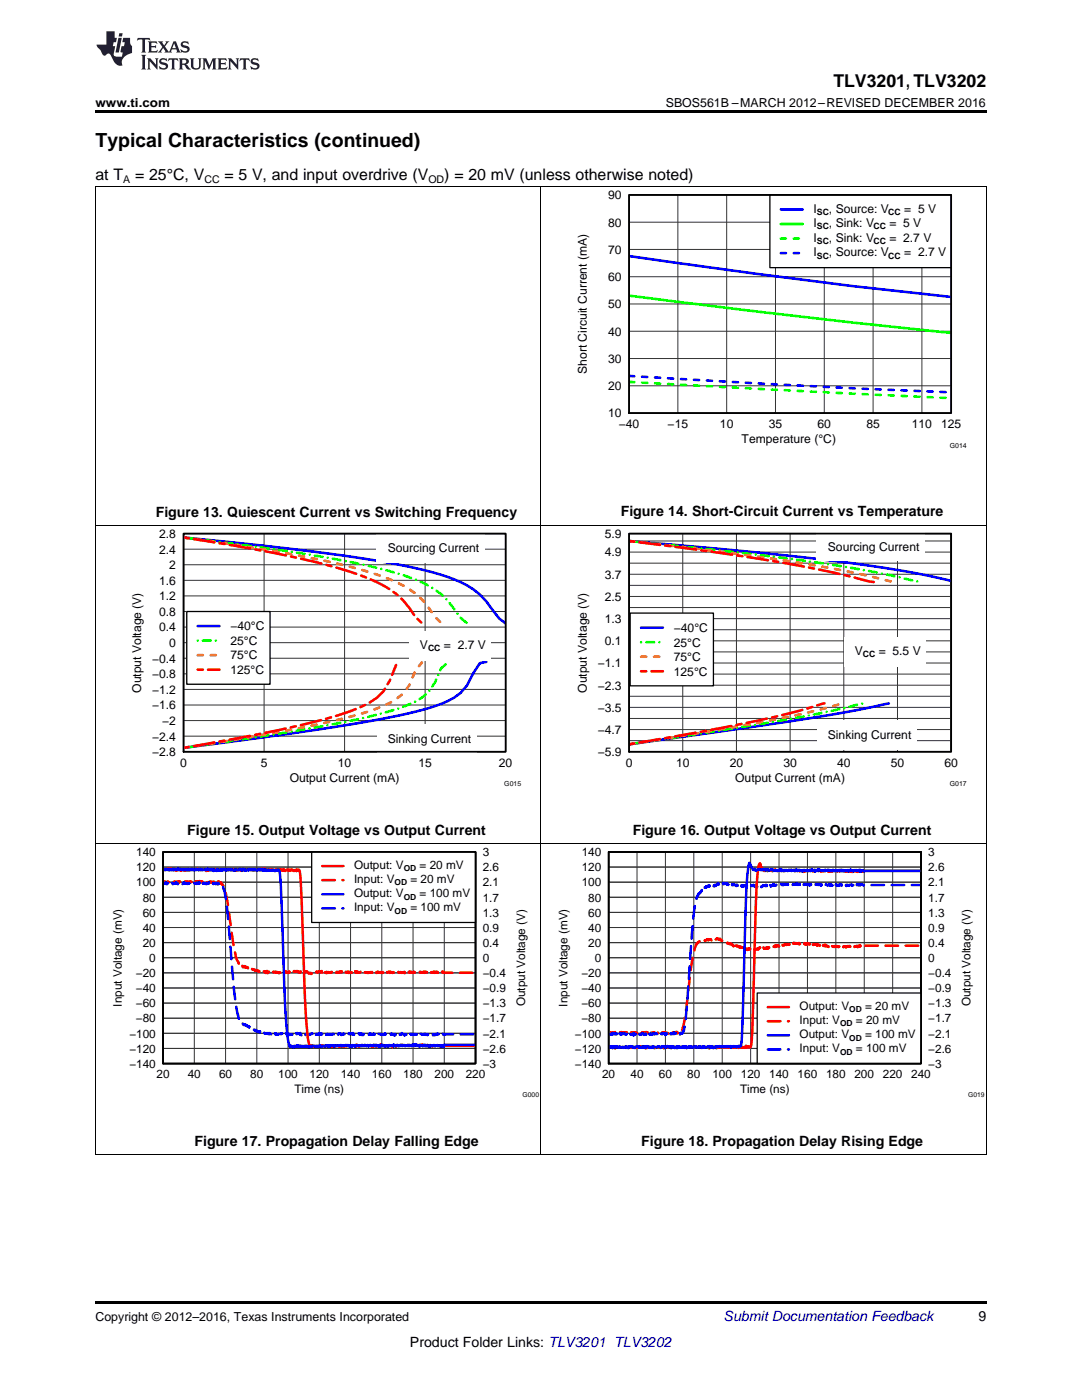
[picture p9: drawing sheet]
<svg xmlns="http://www.w3.org/2000/svg" width="216mm" height="279mm" viewBox="0 0 216 279" stroke-linecap="round" stroke-linejoin="round" font-family="sans-serif">
<path d="M19 259.7h177.8v.5h-177.8z" fill="#000"/>
<path d="M19.1 168.4v62M107.9 168.4v62M196.8 168.4v62M19 230.4h177.8" fill="none" stroke="#000" stroke-width=".2"/>
<path d="M32.5 170h62.4v42.3h-62.4z" fill="none" stroke="#000" stroke-width=".25"/>
<g fill="none" stroke="#333" stroke-width=".2">
<path d="M32.5 170h62.4v42.3h-62.4zM32.5 179.1h62.4M32.5 176.1h62.4M32.5 173h62.4M38.8 170v42.3M45 170v42.3M51.2 170v42.3M57.5 170v42.3M63.7 170v42.3M69.9 170v42.3M76.2 170v42.3M82.4 170v42.3"/>
<path d="M88.7 170v42.3M32.5 197.2h62.4M32.5 194.2h62.4M32.5 191.1h62.4M32.5 188.1h62.4M32.5 185.1h62.4M32.5 182.1h62.4M32.5 209.2h62.4M32.5 206.2h62.4M32.5 203.2h62.4M32.5 200.2h62.4"/>
</g>
<path d="M32.5 176l.2 .1 .2-.2v.3l.2-.2 .1 .2 .3-.2 .2 .1 .1-.1 .1 .1 .1-.2 .1 .2 .1-.2 .1 .2 .5-.1v.1l.2-.2 .3 .2 .3-.2 .1 .3 .1-.3 .2 .2 .1-.2 .2 .2 .1-.2 .1 .2 .3-.2 .1 .2 .1-.2h.3v.2l.2-.1v.1l.3-.1 .1 .1 .1-.2 .1 .2 .2-.2 .1 .2 .1-.2 .1 .2 .2-.2 .2 .1v-.1l.2 .1 .1-.1 .4 .1 .1-.2 .2 .3 .1-.1 .1 .1 .1-.2a.28 .28 0 0 0 .3 .1 .28 .28 0 0 0 .2-.1l.1 .1h.4l.1 .2 .1-.2 .1 .2 .1-.2 .2 .2 .1-.3 .1 .2 .2-.1v.1l.3-.2 .4 .3 .1-.3v.2l.2-.2 .1 .3 .1-.3 .1 .2 .1-.2 .1 .3 .1-.1 .1 .2 .1-.2 .2 .4 .3 .2a41.5 41.5 0 0 1 1.5 8.9l.4 2.5a11.4 11.4 0 0 0 1.1 4.2l.1-.1 .4 .6 .2-.2 .2 .5 .1-.2 .1-.1 .1 .2 .1-.2v.3l.2-.2 .4 .3 .1-.2v.3l.1-.2 .9 .5 .3-.1 .1 .3 .2-.2 .3 .3 .1-.2 .1 .2 .2-.2 .3 .2 .2-.1 .1 .1 .2-.1 .2 .2h.2v.2l.2-.4 .1 .4 .3-.3 .1 .2 .1-.1 .3 .1 .2-.2v.1h1l.2 .2 .1-.2v.2l.2-.1 .2 .2 .1-.3 .2 .1 .2-.2 .2 .2h.2v-.3l.1 .4 .2-.2 .1 .2 .1-.3 .1 .2 .1-.3 .1 .3 .2-.2 .2 .1 .3-.3 .1 .2 .1-.1 .4 .2 .2-.2 .1 .2 .1-.2 .1 .3 .1-.1 .1 .1 .2-.3 .1 .3 .1-.2 .3 .1 .2-.1 .1 .3 .1-.4 .1 .2 .3-.1 .3 .4 .1-.1h.3l.1 .2 .1-.3 .1 .2 .2-.2h.3l.2-.1 .2 .1v-.2l.2 .2 .3-.3 .1 .2 .2-.2v.2l.2-.2 .1 .3v-.2l.4 .2 .1-.3 .3 .4v-.2l.2 .2 .1-.2 .2 .2 .4-.1v-.1l.1 .1 .1-.2 .1 .2 .5-.1 .3 .2 .1-.2 .1 .2 .2-.2 .2 .1 .3-.3 .1 .2 .1-.1 .1 .2 .3-.3 .3 .3v-.2l.2 .3 .3-.3 .2 .3v-.3l.3 .3 .4-.2v.2l.2-.2 .1 .1 .1-.2 .1 .2 .1-.3v.3l.1-.3 .2 .4 .2-.3 .2 .2 .4-.2 .3 .4 .2-.3 .1 .2 .3-.2 .4 .2 .1-.2v.2l.5-.2 .1 .1 .3-.1v.1l.2-.2 .1 .3v-.2l.2 .1h.3v.1l.3-.3 .2 .2 .1-.1 .2 .2 .2-.2 .2 .2 .3-.2v.2l.1-.2 .1 .2 .3-.3 .2 .2a.27 .27 0 0 1 .3-.1 .27 .27 0 0 1 .2 .2l.1-.3v.2l.3-.1 .1 .2 .3-.2a.3 .3 0 0 0 .3 .1 .3 .3 0 0 0 .2-.3l.1 .2v-.2l.1 .3 .2-.1 .1 .1 .3-.1 .3 .2v-.2h.3v.2l.2-.3v.3l.3-.2 .1 .1 .1-.2 .2 .2 .1-.2v.2l.2-.2 .1 .2 .1-.1 .1 .1v-.2l.2 .2 .2-.1 .1 .1 .1-.2 .3 .2 .2-.2 .3 .2 .2-.2 .6 .2 .1-.1 .1 .1 .1-.2 .2 .3v-.3l.1 .1 .1-.1 .5 .2 .3-.1 .1 .2 .1-.3 .1 .2 .7-.2v.3l.3-.3v.2l.2-.2v.2l.2 .1 .1-.2 .1 .2 .2-.3 .2 .4 .3-.4 .4 .2h6.2" fill="none" stroke="#f00" stroke-width=".5" stroke-dasharray="2.5 1.5"/>
<path d="M32.5 176.3v-.1l.1 .1 .3-.1 .1 .2 .2-.3 .1 .4 .1-.3h.3l.1-.1v.2l.2-.2v.2l.3-.1 .2 .3 .1-.3 .4 .1v-.1l.1 .2 .1-.3 .3 .4 .2-.2 .1 .1 .1-.3 .5 .4 .3-.3v.2l.1-.2h.4l.1 .2 .1-.1 .1 .1 .2-.2 .4 .1 .2-.1 .1 .2 .2-.2 .1 .2h.4v-.2l.1 .2 .2-.2 .1 .2 .3-.3 .3 .3v-.2l.1 .3 .1-.3 .2 .2v-.2l.2 .2 .1-.2 .2 .2v-.1l.2 .2 .3-.3v.2l.3-.4 .2 .4 .1-.2 .3 .2 .1-.2 .1 .2 .2-.1 .2 .2 .1-.3 .2 .2 .1-.2 .1 .3 .1-.3 .1 .3 .4-.1 .5 .7a59.4 59.4 0 0 1 1.3 11.5l.9 10a13.9 13.9 0 0 0 1.2 5.3l.8 .7 .1-.2 .4 .4 .1-.1 .2 .2 .1 .2 .1-.2 .1 .3 .4 .2 .1-.1v.2h.3l.2 .2 .2-.2v.3l.2-.1 .1 .2 .2-.1 .1 .2v-.2l.2 .3v-.3l.2 .2h.1l.2 .2 .1-.1 .2 .2v-.2l.1 .2 .1-.1 .1 .1 .3-.1 .2 .2 .2-.2v.2l.2-.2 .2 .2 .1-.1 .1 .2 .1-.3 .1 .2 .3-.2 .1 .2 .2-.2 .3 .3 .3-.2 .4 .1 .1-.2 .3 .3 .2-.3v.2l.3-.2 .2 .2 .2-.2 .1 .2v-.2l.3 .3 .2-.1 .2 .1h.3l.1-.3 .1 .2 .2-.1 .1-.2 .2 .3 .1-.3 .5 .3 .1-.3 .1 .5v-.2l.2 .2 .1-.4 .1 .2 .1-.1 .3 .1 .2 .2 .2-.3 .6 .2 .4-.3 .3 .3 .1-.1 .2 .2 .1-.3 .1 .3 .1-.3 .1 .2 .2-.2 .1 .2 .3-.3 .2 .2 .2-.1 .1 .3 .1-.3h.2l.1 .2 .3-.1 .2 .1 .2-.2 .5 .2 .2-.1 .1 .1 .3-.2 .4 .1 .1 .2 .3-.4 .2 .3 .3-.3 .2 .2 .1-.1v.3l.1-.3 .2 .2 .1-.3 .4 .4v-.3l.1 .2 .4-.3 .2 .2 .1-.2 .1 .2 .1-.2 .1 .2 .1-.2 .3 .2v-.2l.2 .3 .2-.2 .1 .2 .2-.2 .2 .2 .3-.3 .3 .3 .1-.3 .1 .4 .1-.3 .2 .3v-.2l.1 .2 .1-.2 .2 .1v-.2l.5 .2 .3-.2 .1 .2 .1-.2v.2l.1-.3 .2 .3 .2-.2 .1 .2 .3-.2v.2l.1-.2 .1 .2 .1-.1h.2v-.2l.2 .3 .2-.2 .5 .2v-.2l.2 .2 .2-.1 .1 .1 .1-.2 .1 .1 .1-.1 .2 .2 .1-.1h.6l.1-.1v.2l.1-.2 .1 .2 .1-.2v.2h.2l.1-.1 .2 .3 .1-.4 .1 .3v-.2l.1 .1 .1-.1v.1l.3-.2 .2 .2h.1l.1-.1 .1 .1 .3-.3v.2h.4l.1 .3 .2-.3 .3 .1 .1-.2 .1 .2 .1-.1 .1 .2 .1-.4 .3 .1v.2l.2-.2 .2 .2 .2-.2 .1 .2 .1-.1 .1 .1 .2-.1 .1 .2 .2-.3 .1 .2 .5-.2 .2 .2h.5l.1-.2 .2 .2 .2-.1 .1 .2 .1-.1 .2 .1 .1-.2 .2 .1 .1-.2 .2 .2 .1-.1 .1 .2 .3-.2v.2l.1-.2 .2 .1v-.2l.1 .2 .2-.2 .1 .2 .3-.1 .1-.2 .1 .3 .3-.1v.1l.1-.3 .2 .3v-.2l.1 .3 .1-.2h6.2" fill="none" stroke="#00f" stroke-width=".5" stroke-dasharray="2.5 1.5"/>
<path d="M32.5 173.6l.2-.1 .2 .2v-.2h.3l.1-.1v.1l.1-.1 .1 .2 .1-.2 .1 .1 .1-.2 .2 .3 .2-.3 .3 .4 .2-.2 .8 .2 .1-.2 .2 .1v-.1l.1 .2 .1-.2 .1 .2 .1-.1 .1 .1v-.2l.4 .2h.3l.1-.2 .1 .2 .1-.3v.3l.2-.1 .2 .1v-.2l.1 .1 .1-.1 .1 .2 .1-.2 .4 .2 .1-.3 .5 .3 .4-.3v.2l.2-.1 .2 .1 .1-.1v.2l.2-.3 .4 .2 .1-.2 .1 .2h.3v.2l.1-.3 .1 .2 .1-.2 .1 .3 .1-.2 .2 .1 .3-.2v.1l.7-.2 .3 .2 .1-.1 .1 .2 .1-.2 .2 .1v-.2l.2 .2h.2l.1 .1 .3-.2 .1 .2 .2-.3 .2 .3 .1-.3 .2 .3 .2-.3v.2l.4-.1 .1 .2 .2-.2 .2 .1 .2-.2 .4 .3v-.2l.1 .2 .1-.2 .2 .2 .2-.2 .3 .2 .3-.1 .2 .2 .1-.2 .1 .2 .1-.3 .3 .1 .1-.1 .1 .2 .1-.2 .1 .2 .5-.2 .2 .2 .1-.2v.1l.1-.1 .1 .2 .1-.2 .2 .2 .1-.1 .1 .1 .1-.2v.1l.2-.1 .1 .1 .1-.1 .2 .1 .1-.1 .1 .1 .2-.2 .2 .3 .1-.3 .2 .2 .2-.2 .1 .3 .2-.4 .2 .4 .1-.2 .1 .1 .3-.1v.1l.1-.2 .2 .3 .2-.2 .3 .2v-.2l.3 .3v-.2l.1 .1 .2-.2 .1 .2 .1-.2 .2 .1 .1-.1v.1l.2-.2v.2l.3-.1 .3 .3 .1-.2 .1 .1 .1-.2 .3 .3 .5-.2 .1 .2 .1-.2 .3 .2v-.2l.3 .1a.29 .29 0 0 1 .3-.1 .29 .29 0 0 1 .2 .3v-.3l.3 .1 .1-.1 .1 .3 .1-.3 .1 .1 .2-.1 .2 .5 .5 8.3a402.3 402.3 0 0 0 1 24l.4 2.2 .5 .2v-.2l.3 .3 .1-.1 .1 .2 .1-.3 .3 .2 .1-.2 .1 .2 .3-.2 .2 .3 .3-.4 .2 .3v-.2h.2l.1 .2 .6-.2 .3 .2 .1-.1 .2 .1 .1-.2 .2 .3 .2-.2 .1 .1 .1-.1 .3 .1 .4-.3 .2 .2 .2-.1 .2 .3 .1-.3 .1 .2 .1-.2v.2l.2-.3 .2 .2 .1-.1v.2l.1-.3 .4 .2 .1-.1 .2 .1 .2-.2 .1 .2 .1-.2 .1 .2 .2-.1v.1l.4-.2 .2 .2 .2-.2 .1 .3 .2-.4 .4 .3 .3-.1h.1l.2-.1 .1 .2 .3-.2 .1 .2 .1-.3v.2l.1-.1 .3 .2 .4-.2 .4 .2 .2-.2 .1 .3 .1-.2v.2l.1-.2 .1 .1 .1-.2 .2 .1 .1 .2 .1-.4 .1 .3 .2-.2v.1l.5-.2v.1l.1-.2 .1 .3v-.1l.3 .2 .1-.2 .2 .2 .2-.2 .1 .2 .3-.1 .1 .1 .1-.2 .1 .2v-.2l.1 .1v-.2l.2 .2 .2-.1v.2l.1-.2 .1 .4 .1-.4 .1 .1 .1-.1 .1 .1 .1-.1 .1 .3 .3-.4 .2 .2 .1-.1 .1 .1 .6-.2v.3l.1-.2 .1 .1 .3-.2 .3 .2 .4-.2 .1 .3 .2-.2v.2l.6-.3 .2 .3 .1-.3 .1 .3 .2-.3 .1 .2 .2-.1v.1l.2-.2v.2l.3-.2v.3l.1-.2 .1 .2 .1-.3 .2 .1 .1-.1 .3 .3 .1-.3 .3 .1v.2l.3-.3 .2 .3 .1-.2 .1 .1 .1-.1 .1 .2 .3-.2 .1 .2 .1-.2 .1 .2 .2-.2 .1 .2 .5-.2v.2l.2-.2 .3 .2 .1-.2 .1 .3 .1-.3 .2 .2 .1-.2 .3 .1h6.2" fill="none" stroke="#f00" stroke-width=".5"/>
<path d="M32.5 173.5v.1l.5-.1v.2l.2-.2 .3 .1 .2-.1 .1 .2 .1-.2 .4 .2v-.3l.4 .3v-.3a.3 .3 0 0 0 .3 .2 .3 .3 0 0 0 .3-.2h.1l.1 .2 .1-.3 .1 .3 .3-.2 .5 .3 .2-.2 .1 .2 .4-.3 .1 .3 .2-.3 .1 .3 .1-.3 .1 .3 .2-.2 .2 .1 .1-.2 .2 .3 .1-.1 .2 .1 .2-.2 .3 .1 .3-.1v.2l.3-.2 .1 .1 .1-.2 .2 .3 .1-.1h.4l.2-.2 .1 .2 .1-.1 .1 .1v-.2l.2 .2v-.2l.4 .3 .1-.2 .1 .1 .1-.2 .1 .3 .3-.1v.2l.1-.3 .1 .2h.3l.1-.1 .1 .2 .2-.4v.4l.3-.2 .1 .1 .1-.2 .1 .2 .2-.1 .1 .1 .1-.2 .2 .1 .2-.1 .2 .2 .2-.2 .2 .2 .1-.2 .2-.1v.2l.1-.1 .1 .1 .1-.2v.3l.2-.2 .3 .2 .2-.2 .2 .2 .2-.2 .4 .2 .3-.3 .3 .3 .2-.3 .1 .3 .2-.2 .2 .3v-.2l.2 .1a.27 .27 0 0 1 .3-.1 .27 .27 0 0 1 .2 .1l.2-.3 .5 .3 .1-.2 .1 .2 .1-.1 .1 .1 .1-.2 .1 .2 .2-.1 .2 .1 .4-.3 .2 .3v-.2l.2 .2 .1-.2 .3 .3 .1-.3 .1 .3 .2-.2 .2 .1v-.2l.1 .3 .4-.2 .1 .1 .5-.1v.2l.2-.2 .1 .1 .1-.1 .3 .3 .1-.3 .2 .1 .4-.1 .1 .2a374.2 374.2 0 0 1 1 23 61.4 61.4 0 0 0 1 11.9l.2 .2h.1l.1-.2 .1 .2 .2-.1 .1 .2v-.2l.2 .2 .1-.3 .4 .2v-.3l.1 .3 .2-.3 .3 .3 .1-.2 .1 .2 .2-.2 .3 .2 .3-.2v.2l.2-.2 .2 .2 .1-.2v.3l.1-.2 .3 .2 .1-.2 .1 .2 .1-.3 .2 .2 .2-.2 .5 .2 .2-.2 .2 .2 .1-.2 .2 .2 .2-.3 .1 .2 .2-.1 .1 .2 .2-.2h.4l.1 .1 .5-.1 .1 .1v-.1l.1 .2v-.3l.2 .3a.33 .33 0 0 1 .3-.3 .33 .33 0 0 1 .3 .1l.1-.1 .2 .3 .1-.2 .3 .1 .1-.2 .2 .1 .2-.1 .3 .2 .1-.3 .1 .3a.26 .26 0 0 1 .3-.2 .26 .26 0 0 1 .2 .2l.4-.3 .4 .2v-.1l.3 .2 .1-.1h.3v.2l.1-.3 .1 .2 .1-.2v.1l.3-.1 .1 .3 .1-.4 .4 .3v-.2l.5 .2 .1-.2 .1 .2 .1-.1 .1 .1 .1-.3v.2l.2 .1 .1-.2 .2 .2 .1-.2 .2 .2 .3-.3 .2 .3 .3-.3 .1 .2 .3 .1v-.2l.1 .2 .2-.3 .2 .3 .1-.3v.3l.2-.3 .2 .3 .1-.2 .2 .3 .1-.3 .2 .2h.1l.2-.4v.4l.2-.2v.2l.1-.1 .2 .1v-.1l.1 .2 .3-.3 .1 .2 .3-.1 .1 .1v-.2l.3 .2 .5-.2 .1 .2 .1-.4 .1 .4 .2-.2 .1 .2 .2-.2 .3 .2 .1-.1 .2 .1 .1-.3 .1 .2h.2l.1-.2 .1 .2 .1-.2v.2l.4 .1v-.2l.4 .2 .3-.3 .4 .1 .1 .2 .3-.4 .1 .3 .3-.2 .1 .1 .1-.2 .2 .2 .3 .2 .2-.2v.3l.2-.3 .3 .1v-.1l.1 .2v-.2l.1 .2 .2-.3 .2 .3 .1-.3 .2 .3 .2-.1 .2 .1 .2-.1v.1l.1-.2 .1 .2 .3-.2 .3 .1 .1-.1 .2 .2 .1-.2 .1 .2 .8-.1v.1l.3-.2 .1 .2h.2l.1-.2 .1 .2 .1-.3h6.2" fill="none" stroke="#00f" stroke-width=".5"/>
<path d="M62.2 170h32.7v14.1h-32.7z" fill="#fff"/>
<path d="M62.2 170h32.7v14.1h-32.7zM121.4 170h62.4v42.3h-62.4z" fill="none" stroke="#000" stroke-width=".25"/>
<path d="M64.3 172.8h4.2M183.8 173.8h-11.3l-.4 .2-.1-.2-.1 .1-.2-.1v.1l-.3-.2-.3 .3-.5-.3-.1 .2v-.2h-.2l-.2 .3-.1-.3-.1 .3-.3-.3-.1 .3-.1-.2-.1 .1-.1-.1-.1 .1-.3-.2v.2l-.1-.2-.1 .2-.1-.1-.1-.1-.1 .1-.2-.1-.6 .2-.2-.3-.3 .3-.1-.2-.2 .1-.1-.1-.1 .1-.2-.2-.1 .3-.2-.2v.2l-.1-.1-.1 .2-.1-.3-.3 .3v-.3l-.1 .3v-.3l-.6-.1-.1 .3-.1-.2-.2 .2-.2-.2-.3 .2-.1-.2-.4 .2v-.2l-.3 .1-.2-.1-.4 .2-.2-.2-.1 .2-.4-.2v.1l-.1-.2-.3 .3-.6-.1v.1l-.2-.2-.1 .3-.3-.4-.1 .3-.1-.2-.3 .2-.1-.2h-.3v.2l-.4-.2v.1l-.1-.3v.3h-.2l-.2-.2-.4 .2-.1-.2-.2 .2-.1-.2-.4 .2-.1-.2-.2 .2v-.2l-.2 .2v-.1l-.2 .2-.3-.3-.1 .2-.1-.2-.1 .2-.1-.2-.1 .2-.1-.1-.1 .1-.2-.1-.1 .2v-.2l-.2 .1-.2-.3-.3 .3-.1-.2-.1 .2-.1-.2v.2l-.3-.3-.1 .3-.3-.1-.3 .2-.1-.3-.3 .2-.1-.2-.1 .2-.3-.2-.2-.5-.1 .1-.2-.9-.3 .4-.2 1.3a575.2 575.2 0 0 0-1 28 29.9 29.9 0 0 1-.4 6.9l-.2-.1-.2 .3-.1-.2-.2 .1-.2-.3-.1 .4-.1-.2-.2 .2-.4-.2-.1 .2-.1-.3-.3 .2-.1-.2-.2 .4-.1-.3-.1 .2-.1-.2-.2 .2-.3-.3-.3 .3-.1-.2-.2 .2-.7-.2-.1 .2-.1-.2-.2 .2h-.1l-.2-.3-.1 .2-.8-.1-.2 .2-.2-.2-.2 .3-.3-.2v.1l-.1-.2-.3 .3-.2-.3-.4 .3-.1-.3-.1 .3-.4-.2h-.4v.1l-.1-.2-.3 .2-.2-.2-.1 .3v-.2l-.1 .1h-.3l-.1-.2-.1 .1v-.1l-.3 .2-.7-.2-.4 .2-.2-.3-.3 .3-.1-.1-.1 .1-.2-.1-.1 .2-.4-.3v.2l-.6-.2v.2l-.7-.1-.2 .2-.1-.2-.1 .1-.2-.2-.1 .3-.3-.3-.2 .2-.1-.1-.1 .2-.3-.3v.2l-.1-.2-.2 .2-.1-.2-.3 .1v-.2l-.2 .2-.2-.1v.3l-.1-.3-.1 .2v-.1l-.2 .1-.1-.2-.2 .2-.1-.1-.2 .1-.1-.1v.1l-.2-.2-.5 .3-.1-.3-.2 .2-.4-.2-.1 .2a.72 .72 0 0 0-.9 0l-.1-.2-.1 .3-.1-.2h-.3l-.1-.2-.1 .2h-.2l-.1-.2-.2 .2-.1-.2-.2 .3-.1-.3-.3 .4-.1-.2-.2 .2-.2-.2-.3 .1-.1-.1-.1 .1-.4-.1-.1 .1-.1-.2-.2 .2-.2-.1-.2 .1v-.2l-.4 .2-.1-.2v.2l-.1-.1v.1h-.5v-.2l-.2 .2v-.2l-.2 .2-.1-.2-.1 .1v-.2l-.2 .3-.1-.2-.1 .3-.1-.3-.4 .3-.4-.3h-.3l-.1 .2v-.1" fill="none" stroke="#f00" stroke-width=".5"/>
<path d="M64.3 175.7h4.2M121.4 206.1v-.2l.2 .4v-.3l.2 .2 .2-.1 .1 .1 .3-.2 .2 .2 .1-.2 .1 .2 .6-.2 .3 .2 .1-.2v.2l.2-.2 .2 .2 .1-.2 .2 .1 .5-.1 .3 .3 .1-.2 .4 .1 .2-.2 .1 .2 .1-.2 .1 .2 .1-.1 .1 .2 .3-.3 .1 .3 .1-.2 .2 .2 .2-.3 .4 .2 .3-.2 .1 .3 .3-.3 .1 .2 .2-.1 .1 .1 .1-.3 .1 .3 .2-.2v.3l.2-.3 .2 .2v-.2l.1 .3v-.2l.5-.1 .1 .2 .1-.2 .1 .2v-.1l.1 .2 .1-.1 .1 .1 .3-.2 .2 .2 .1-.3 .1 .3 .2-.2 .4 .1v-.2l.2 .2v-.1l.4 .1v-.2l.2 .3 .2-.2 .1 .2 .1-.3 .5 .3v-.2l.2 .1 .1-.1 .1 .2 .1-.3 .4 .2 .2-.3v.4l.1-.3 .1 .2 .1-.2 .3 .2 .2-.2a7 7 0 0 0 .9-3.4l1.2-9.8 .4-2.2 .5-2 .5-.6 .5-.2 .2-.3 .4 .3 .5-.2 .1 .1 .2-.3 .2 .3 .1-.2 .3-.1 .2 .3 .1-.3v.1l.1-.1 .2 .2 .2-.3 .1 .2 .4-.2 .3 .2 .1-.1 .1 .2 .1-.2 .2 .3v-.1l.3 .3 .1-.1 .3 .1a.35 .35 0 0 1 .4 .4l.2-.2 .3 .3 .1-.1 .1 .1 .2-.1v.2l.3 .2 .1-.2 .1 .4v-.4l.1 .4 .2-.3 .2 .2h.4l.4 .3v-.2l.2 .2 .1-.1 .2 .2v-.1l.2 .2v-.2l.2 .3v-.2l.1 .2 .1-.1 .2 .2 .1-.1 .1 .2v-.3l.1 .2 .1-.2 .2 .2v-.2l.3 .1a.25 .25 0 0 1 .3-.1 .25 .25 0 0 1 .1 .3l.1-.2 .1 .2 .1-.2a.24 .24 0 0 0 .2 .1 .24 .24 0 0 0 .2-.1l.1 .1 .2-.2v.2l.4-.5v.3l.1-.2v.2l.3-.2 .1 .2 .1-.2 .3 .2h.2v-.2l.1 .3 .2-.4v.2l.2 .1 .4-.4v.2l.2-.1v.2l.6-.4 .2 .2 .2-.3 .2 .2 .2-.2 .1 .2 .3-.4 .1 .2 .1-.3 .3 .4 .3-.3 .1 .1 .2-.2 .1 .2 .2-.2 .2 .1v-.1l.2 .1 .3-.4 .1 .2 .2-.1 .1 .3 .2-.4 .1 .2 .1-.1 .1 .1 .5-.1 .1 .2 .1-.2 .1 .2 .3-.2v.2l.3-.2 .1 .1 .3-.1 .1 .3 .2-.2 .1 .2 .1-.2 .1 .2 .1-.3 .3 .3h.2v-.2l.2 .2v-.1l.1 .2 .1-.3 .2 .3 .1-.2 .2 .1 .1-.1 .2 .2 .1-.1v.2l.1-.2 .5 .3 .3-.2 .1 .2 .1-.3v.3l.1-.2 .1 .2 .2-.3 .2 .4v-.4l.1 .3h.5l.1 .3 .1-.5 .2 .3 .2-.2 .5 .3 .3-.2 .1 .2 .1-.2 .1 .2 .1-.2 .1 .2 .3-.2 .2 .2v-.2l.3 .2 .1-.2 .2 .2 .1-.2 .1 .2 .2-.1 .1 .2 .1-.2 .5-.1 .3 .2 .3-.2 .1 .1 .1-.2 .3 .3v-.1h.4l.1-.1 .1 .2 .1-.2 .3 .1 .2-.3v.3l.3-.2 .3 .1v-.2l.2 .1h11.3" fill="none" stroke="#f00" stroke-width=".5" stroke-dasharray="2.5 1.5"/>
<path d="M64.3 178.5h4.2M183.8 173.8l-11.4 .1-.1-.2-.2 .1-.2-.1-.1 .2-.1-.3-.2 .3-.1-.3v.2l-.8-.2-.2 .1-.1 .2-.1-.2v.1l-.4-.1-.1-.2v.3l-.3-.1-.1 .2-.1-.3-.1 .2-.2-.1-.1 .1-.1-.1-.2 .1-.1-.1-.1 .2-.1-.3-.2 .3-.1-.3-.3 .2-.1-.2-.1 .2a.23 .23 0 0 0-.2-.1 .23 .23 0 0 0-.2 .2l-.3-.2-.1 .2-.2-.3-.1 .2-.1-.2-.1 .3-.2-.2-.1 .2-.2-.3-.2 .2-.1-.2-.1 .2-.1-.2-.1 .1-.2-.1-.1 .2-.1-.2-.3 .2-.5-.1-.3-.2-.1 .2-.1-.2-.3 .3-.3-.1-.1 .3v-.4l-.1 .2-.1-.2-.3 .2v-.3l-.2 .1-.1-.1-.1 .4-.3-.2-.2 .1-.1-.2-.5 .2-.2-.2v.2l-.1 .1-.2-.2v.2l-.1-.2-.1 .1-.4-.2-.4 .2-.1-.3-.1 .2-.1-.2-.2 .3-.1-.2-.2 .2-.1-.2-.3 .2v-.3l-.1 .3-.4-.2-.3 .2-.2-.2-.2 .2-.1-.2v.2l-.1-.2-.1 .2-.2-.1-.1 .1v-.2l-.1 .2v-.3l-.1 .2-.1-.1-.1 .2v-.3l-.1 .3-.3-.2-.1 .2-.2-.2-.2 .2v-.1l-.1 .1v-.2l-.2 .2-.2-.2-.1 .1-.3-.2-.4 .2-.1-.2-.2 .2-.1-.1h-.2l-.1-.2v.3l-.4-.2-.1 .1-.2 .1-.1-.2-.2 .2-.3-.2v.1l-.3-.1-.4 .2-.2-.3-.1 .2a.41 .41 0 0 1-.5-.4l-.4-1-.4 1.7a680.2 680.2 0 0 0-1.1 30.9l-.2 3.9-.3 .1-.2-.1-.4 .3-.1-.2-.2 .1-.3-.1-.2 .2-.1-.2-.1 .2h-.2v-.2l-.2 .2-.2-.2-.2 .2-.1-.2-.3 .2-.4-.2-.1 .2-.2-.1v.1l-.5-.1-.1-.1-.2 .2-.2-.2-.1 .2-.1-.2-.3 .3v-.2l-.4 .1-.1-.2-.1 .2-.2-.2-.1 .3-.1-.3v.2l-.2-.2-.1 .2-.1-.2-.3 .2-.4-.1-.1 .1-.1-.1-.1 .2-.1-.2-.1 .2-.3-.3-.1 .2-.1-.2-.1 .3-.6-.2v.1l-.2-.1-.4 .1-.2-.2-.2 .3-.1-.3v.2l-.2-.2-.1 .3-.1-.2-.2 .2-.2-.3-.1 .2-.1-.1-.1 .1v-.1l-.1 .2v-.2l-.3 .2v-.3l-.1 .3-.1-.2-.3 .2v-.2h-.3l-.1 .2-.1-.3-.1 .4-.1-.3-.1 .2-.1-.1-.2 .1-.1-.2-.1 .2-.2-.2-.1 .2h-.1l-.1-.3-.2 .2-.1-.1-.1 .1-.1-.2-.1 .2-.1-.3-.1 .2v-.1l-.1 .2-.1-.1-.2 .2-.3-.3-.3 .2-.1-.1v.2l-.7-.3-.3 .2h-.5v-.2l-.2 .3v-.2l-.1 .2-.1-.2-.1 .1-.2-.1-.2 .2-.1-.2-.2 .1-.2-.2-.2 .3v-.2h-.2l-.1 .2v-.3l-.3 .3-.2-.3-.2 .3-.2-.1-.1 .1v-.2l-.2-.1-.1 .2-.4-.2-.2 .3-.2-.1-.1 .1v-.2l-.1 .1-.2-.2v.2l-.2-.1-.1-.1-.1 .2-.2-.1-.1 .3-.1-.3-.1 .2-.2-.2h-.3l-.2 .2-.2-.2-.2 .2-.4-.1v-.1l-.2 .2-.3-.2-.1 .1-.1-.2-.2 .2-.2-.2-.1 .2-.2-.1-.2 .2-.1-.3-.1 .3-.1-.2-.4 .1" fill="none" stroke="#00f" stroke-width=".5"/>
<path d="M64.3 181.3h4.2M121.4 206.4l.1-.1 .2 .2 .4-.2 .1 .1 .2-.3 .2 .3 .6-.1 .1 .1v-.3l.2 .4 .2-.2 .1 .2v-.3l.2 .2 .4-.2 .2 .2 .2-.1 .1 .2 .2-.2 .1 .2 .2-.3 .1 .2v-.1l.2 .2 .3-.2 .3 .1 .1-.2v.5l.1-.4 .1 .2 .1-.2 .2 .2v-.2l.1 .2 .1-.2 .2 .2v-.1l.4 .1v-.1l.3 .1 .1-.2h.3l.1 .2 .1-.2 .1 .2 .2-.2 .1 .3 .1-.4 .1 .3 .1-.2v.1l.1-.1 .4 .1v-.1l.2 .1 .3-.1 .3 .1 .2-.2 .3 .2 .1-.2 .2 .2 .1-.1 .1 .1 .1-.2 .1 .3 .2-.2 .2 .1 .3-.2 .3 .4 .1-.4v.2l.3-.2 .1 .3v-.2l.2 .1 .1-.3 .2 .3 .2-.2 .1 .2 .3-.3 .1 .3v-.4l.1 .3 .2-.1 .1 .2 .1-.2 .4 .1 .2 .1v-.1l.1 .2 .1-.3 .2-.1 .1 .2 .1-.3a8.8 8.8 0 0 0 .7-3.7l1.1-15.8a36.1 36.1 0 0 1 1.1-7.7l.3-.4h.1l.5-.8 .1 .1 .1-.3 .1 .2 .1-.5 .1 .2 .4-.3v.2l.2-.4 .2 .2v-.3l.1 .3 .2-.3 .2 .2 .2-.2 .1 .3 .1-.2 .1 .1 .1-.2 .1 .2 .1-.1 .1-.3 .1 .3 .3-.4 .2 .2 .1-.3v.2l.1-.2 .2 .1 .1-.2 .1 .2v-.3l.4 .4 .1-.3v.2l.2-.2v.2l.2-.1 .3 .2v-.2l.2 .3 .1-.2 .1 .2 .1-.2 .4 .3v-.2l.1 .2 .4-.2 .4 .3 .1-.3 .1 .3v-.2l.1 .2 .1-.2h.2v.2l.1-.2 .1 .2 .2-.2v.3l.1-.2 .2 .3 .3-.3 .4 .1a.3 .3 0 0 0 .5-.1h.2v-.2l.1 .2 .1-.1 .1 .2 .1-.2 .2 .2 .1-.2 .3 .4 .3-.2 .3 .2 .1-.1h.2v-.2l.4 .4 .4-.5v.2l.1-.2 .4 .3v-.3l.2 .2 .2-.2 .1 .3 .1-.3v.1l.3-.1 .1 .3 .5-.4v.2l.1-.2 .1 .2v-.1l.2 .1 .7-.3 .2 .3 .3-.3 .1 .2 .1-.2 .3 .2v-.2l.3 .2 .3-.1 .2 .1 .4-.2 .1 .2 .2-.3 .3 .3 .6-.2v.2l.3-.3 .1 .3 .2-.2 .2 .2 .2-.2 .1 .2v-.2l.1 .1 .1-.2 .3 .3 .4-.2 .1 .2 .4-.1 .2 .2 .5-.3 .6 .3 .2-.2 .2 .1 .2-.1 .1 .1 .1-.1 .2 .1 .1-.2 .1 .3 .3-.3v.3l.3-.1 .1 .1 .1-.2 .1 .1 .2-.2v.2l.4 .1 .2-.2 .2 .3 .1-.3 .1 .2 .1-.1 .3 .1 .3-.3 .1 .4 .1-.3 .2 .3 .1-.2 .1 .1 .2-.1 .1 .2 .1-.3 .1 .2 .2-.3 .1 .4 .2-.3 .1 .2 .1-.2 .1 .2v-.2l.2 .2 .1-.1 .1 .2 .1-.2h.2a.25 .25 0 0 0 .3 .1 .25 .25 0 0 0 .2-.2l.2 .2 .1-.2 .2 .2 .2-.1 .1 .3v-.2l.1 .1 .2-.3 .1 .3 .1-.3 .2 .2 .3-.2 .2 .2 .2-.2 .4 .2 11.5-.1" fill="none" stroke="#00f" stroke-width=".5" stroke-dasharray="2.5 1.5"/>
<path d="M32.5 170h62.4v42.3h-62.4z" fill="none" stroke="#000" stroke-width=".34"/>
<g fill="none" stroke="#333" stroke-width=".2">
<path d="M121.4 170h62.4v42.3h-62.4zM121.4 179.1h62.4M121.4 176.1h62.4M121.4 173h62.4M127.1 170v42.3M132.8 170v42.3M138.4 170v42.3M144.1 170v42.3M149.8 170v42.3M155.4 170v42.3M161.1 170v42.3M166.8 170v42.3"/>
<path d="M172.5 170v42.3M178.1 170v42.3M121.4 197.2h62.4M121.4 194.2h62.4M121.4 191.1h62.4M121.4 188.1h62.4M121.4 185.1h62.4M121.4 182.1h62.4M121.4 209.2h62.4M121.4 206.2h62.4M121.4 203.2h62.4M121.4 200.2h62.4"/>
</g>
<path d="M151.1 198.2h32.7v14.1h-32.7z" fill="#fff"/>
<path d="M151.1 198.2h32.7v14.1h-32.7z" fill="none" stroke="#000" stroke-width=".25"/>
<path d="M153.2 201h4.2" fill="none" stroke="#f00" stroke-width=".5"/>
<path d="M153.2 203.8h4.2" fill="none" stroke="#f00" stroke-width=".5" stroke-dasharray="2.5 1.5"/>
<path d="M153.2 206.6h4.2" fill="none" stroke="#00f" stroke-width=".5"/>
<path d="M153.2 209.4h4.2" fill="none" stroke="#00f" stroke-width=".5" stroke-dasharray="2.5 1.5"/>
<path d="M121.4 170h62.4v42.3h-62.4z" fill="none" stroke="#000" stroke-width=".34"/>
<path d="M19.1 104.8v63.6M107.9 104.8v63.6M196.8 104.8v63.6M19 168.4h177.8" fill="none" stroke="#000" stroke-width=".2"/>
<path d="M36.6 106.5h64.3v43.5h-64.3z" fill="none" stroke="#000" stroke-width=".26"/>
<g fill="none" stroke="#333" stroke-width=".2">
<path d="M36.6 106.5h64.3v43.5h-64.3zM36.6 118.9h64.3M36.6 115.8h64.3M36.6 112.7h64.3M36.6 109.6h64.3M52.7 106.5v43.5M68.8 106.5v43.5M84.8 106.5v43.5M36.6 137.6h64.3M36.6 134.5h64.3M36.6 131.4h64.3M36.6 128.3h64.3"/>
<path d="M36.6 125.2h64.3M36.6 122h64.3M36.6 146.9h64.3M36.6 143.8h64.3M36.6 140.7h64.3"/>
</g>
<path d="M36.6 107.3l20.6 2.1a245.6 245.6 0 0 1 28.3 4.6 24.9 24.9 0 0 1 10.3 4.7l1.2 1.3 2.6 3.4 1.3 1M97 132.1l-1.2 .2-1.3 2a10.7 10.7 0 0 1-7.7 6.6 177.2 177.2 0 0 1-24.5 4.9l-25.7 3.4" fill="none" stroke="#00f" stroke-width=".52"/>
<path d="M36.6 107.3l12.9 1.6a231.2 231.2 0 0 1 29.5 5.5l2.6 .8a17.1 17.1 0 0 1 9 6.3l1.3 1.8 1.3 1.1M36.6 149.2l15.5-2.2a240.1 240.1 0 0 0 25.7-5.1l1.2-.4a17 17 0 0 0 6.5-3.4l1.3-1.8 1.2-2.9 1.3-1.2" fill="none" stroke="#0f0" stroke-width=".52" stroke-dasharray="0 1 1.6 1"/>
<path d="M36.6 107.3l6.5 .9a234 234 0 0 1 30.8 6 24.8 24.8 0 0 1 10.3 5.4l2.6 3.5 1.2 1.2M36.6 149.3l9-1.5a255.3 255.3 0 0 0 27-5.5l1.3-.4a18.9 18.9 0 0 0 6.4-3.4l1.3-1.6 1.3-3.1 1.3-1.6" fill="none" stroke="#ee7600" stroke-width=".52" stroke-dasharray="1 1.6"/>
<path d="M36.6 107.3l1.3 .2a246.6 246.6 0 0 1 30.9 6.3 33.1 33.1 0 0 1 10.2 4.7l1.3 1.2 2.6 3.4 1.3 1.3M36.6 149.3l3.9-.7a237.2 237.2 0 0 0 28.3-6.3l1.2-.4a16.5 16.5 0 0 0 6.5-3.9l1.3-2.1 1.2-3.2" fill="none" stroke="#f00" stroke-width=".52" stroke-dasharray="1 1 4.1 1"/>
<path d="M37.3 122h16.6v14.6h-16.6z" fill="#fff"/>
<path d="M37.3 122h16.6v14.6h-16.6z" fill="none" stroke="#000" stroke-width=".26"/>
<path d="M39.4 124.9h4.4" fill="none" stroke="#00f" stroke-width=".52"/>
<path d="M39.4 127.8h4.4" fill="none" stroke="#0f0" stroke-width=".52" stroke-dasharray="0 1 1.6 1"/>
<path d="M39.4 130.7h4.4" fill="none" stroke="#ee7600" stroke-width=".52" stroke-dasharray="1 1.6"/>
<path d="M39.4 133.7h4.4" fill="none" stroke="#f00" stroke-width=".52" stroke-dasharray="1 1 4.1 1"/>
<g fill="#fff">
<path d="M81.6 125.9h16.3v5.8h-16.3z"/>
<path d="M75.2 144.6h19.9v5.8h-19.9z"/>
<path d="M75.2 106.5h21.5v5.8h-21.5z"/>
</g>
<path d="M36.6 106.5h64.3v43.5h-64.3z" fill="none" stroke="#000" stroke-width=".35"/>
<path d="M125.5 106.5h64.3v43.5h-64.3z" fill="none" stroke="#000" stroke-width=".26"/>
<g fill="none" stroke="#333" stroke-width=".2">
<path d="M125.5 106.5v43.5h64.3v-43.5M125.5 119h64.3M125.5 116.8h64.3M125.5 114.6h64.3M125.5 112.4h64.3M125.5 110.2h64.3M125.5 108h64.3M136.2 106.5v43.5M146.9 106.5v43.5M157.7 106.5v43.5M168.4 106.5v43.5M179.1 106.5v43.5"/>
<path d="M125.5 139h64.3M125.5 136.7h64.3M125.5 134.5h64.3M125.5 132.3h64.3M125.5 130.1h64.3M125.5 127.9h64.3M125.5 125.7h64.3M125.5 123.5h64.3M125.5 121.2h64.3M125.5 147.8h64.3M125.5 145.6h64.3M125.5 143.4h64.3"/>
<path d="M125.5 141.2h64.3"/>
</g>
<path d="M125.5 108l24.9 2.2 16.3 1.8 13.7 2 9.4 1.9M177.4 140.4l-6.9 1.4-9.4 1.6-35.6 5.2" fill="none" stroke="#00f" stroke-width=".52"/>
<path d="M125.5 108l19.3 2 15.9 1.9 12 1.9 11.1 2.3M125.5 148.6l30.9-4.9 8.5-1.6 7.3-1.7" fill="none" stroke="#0f0" stroke-width=".52" stroke-dasharray="0 1 1.6 1"/>
<path d="M125.5 108l18.9 2.2 14.1 2 9.9 1.7 10.3 2.3M125.5 148.6l15.5-2.6 11.9-2.1 8.2-1.7 7.3-1.8" fill="none" stroke="#ee7600" stroke-width=".52" stroke-dasharray="1 1.6"/>
<path d="M125.5 108l16.3 2.1 12.4 1.9 9.9 1.8 10.3 2.4M125.5 148.6l14.2-2.5 11.5-2.3 6.9-1.6 6.4-1.8" fill="none" stroke="#f00" stroke-width=".52" stroke-dasharray="1 1 4.1 1"/>
<path d="M125.7 122.4h16.7v14.5h-16.7z" fill="#fff"/>
<path d="M125.7 122.4h16.7v14.5h-16.7z" fill="none" stroke="#000" stroke-width=".26"/>
<path d="M127.9 125.3h4.4" fill="none" stroke="#00f" stroke-width=".52"/>
<path d="M127.9 128.2h4.4" fill="none" stroke="#0f0" stroke-width=".52" stroke-dasharray="0 1 1.6 1"/>
<path d="M127.9 131.1h4.4" fill="none" stroke="#ee7600" stroke-width=".52" stroke-dasharray="1 1.6"/>
<path d="M127.9 134h4.4" fill="none" stroke="#f00" stroke-width=".52" stroke-dasharray="1 1 4.1 1"/>
<g fill="#fff">
<path d="M168.4 127.2h16.3v5.8h-16.3z"/>
<path d="M163 143.8h20v5.8h-20z"/>
<path d="M163 106.1h21.6v5.8h-21.6z"/>
</g>
<path d="M125.5 106.5h64.3v43.5h-64.3z" fill="none" stroke="#000" stroke-width=".35"/>
<path d="M19.1 37.2v67.6M107.9 37.2v67.6M196.8 37.2v67.6M19 104.8h177.8" fill="none" stroke="#000" stroke-width=".2"/>
<path d="M125.5 38.9h64.3v43.5h-64.3z" fill="none" stroke="#000" stroke-width=".26"/>
<g fill="none" stroke="#333" stroke-width=".2">
<path d="M135.3 38.9v43.5M145 38.9v43.5M154.7 38.9v43.5M164.5 38.9v43.5M174.2 38.9v43.5M184 38.9v43.5M189.8 38.9h-64.3v43.5h64.3M125.5 55.2h64.3M125.5 49.8h64.3M125.5 44.3h64.3M125.5 77h64.3M125.5 71.6h64.3"/>
<path d="M125.5 66.1h64.3M125.5 60.7h64.3"/>
</g>
<path d="M125.5 51.1a1581.5 1581.5 0 0 0 64.3 8.2" fill="none" stroke="#00f" stroke-width=".52"/>
<path d="M125.5 59a2348.8 2348.8 0 0 0 64.3 7.5" fill="none" stroke="#0f0" stroke-width=".52"/>
<path d="M125.5 76.2l64.3 3.3" fill="none" stroke="#0f0" stroke-width=".52" stroke-dasharray="1 1.6"/>
<path d="M125.5 75a2726.3 2726.3 0 0 0 64.3 3.3" fill="none" stroke="#00f" stroke-width=".52" stroke-dasharray="1 1.6"/>
<path d="M153.6 38.9h36.2v14.5h-36.2z" fill="#fff"/>
<path d="M153.6 38.9h36.2v14.5h-36.2z" fill="none" stroke="#000" stroke-width=".26"/>
<path d="M155.8 41.8h4.4" fill="none" stroke="#00f" stroke-width=".52"/>
<path d="M155.8 44.7h4.4" fill="none" stroke="#0f0" stroke-width=".52"/>
<path d="M155.8 47.6h4.4" fill="none" stroke="#0f0" stroke-width=".52" stroke-dasharray="1 1.6"/>
<path d="M155.8 50.5h4.4" fill="none" stroke="#00f" stroke-width=".52" stroke-dasharray="1 1.6"/>
<path d="M125.5 38.9h64.3v43.5h-64.3z" fill="none" stroke="#000" stroke-width=".35"/>
<path d="M19 37.2h177.8" fill="none" stroke="#000" stroke-width=".2"/>
<path d="M19 22h177.8v.5h-177.8z" fill="#000"/>
<g fill="#231f20">
<path d="M27.5 7.6l-.1 .5 .4-.2h.6v.1v2.1l-.2 .4h1l-.3-.4v-2.1l.1-.1h.5l.5 .2-.2-.5zM29.5 8.3l.2 .3v1.5l-.2 .4h1.8l.2-.6a1.04 1.04 0 0 1-1.3 .2v-.7h.6l.3 .2v-.6l-.3 .2h-.6v-.6l.8-.1 .4 .3-.2-.5zM31.5 8.3l.9 1.1-.9 1.1h.8l-.2-.2 .5-.7 .4 .7-.2 .2h1.5l-.1-.2 .1-.4h.9l.1 .4-.2 .2h1l-.3-.3-.7-1.9h-.5l-.9 2-.8-1 .9-1h-.8l.1 .3-.3 .5-.4-.6 .2-.2zM34.7 8.6l.4 1h-.7zM36.3 8.4a.63 .63 0 0 0-.2 .7 .63 .63 0 0 0 .6 .4l.6 .2 .1 .2a.75 .75 0 0 1-.7 .4 .75 .75 0 0 1-.6-.5l.1 .7 .1-.1a1.11 1.11 0 0 0 1.5-.6 1.13 1.13 0 0 0-1.2-.8l-.1-.4a1.04 1.04 0 0 1 1.2 .2l-.2-.5-.1 .1-.5-.2zM28.2 10.9l.2 .4v2.2l-.2 .4h1l-.3-.4v-2.2l.3-.4zM29.3 11.6l.3 .4v1.5l-.3 .4h.8l-.2-.4v-1.3l1.5 1.7v-1.9l.2-.4h-.7l.2 .4v.9l-1.1-1.3zM32 11.8a.62 .62 0 0 0-.2 .7 .62 .62 0 0 0 .6 .4l.6 .1 .1 .3a.76 .76 0 0 1-.7 .3 .76 .76 0 0 1-.6-.4l.1 .7 .1-.1a1.11 1.11 0 0 0 1.5-.6 1.13 1.13 0 0 0-1.2-.8l-.1-.4a1.04 1.04 0 0 1 1.2 .2l-.2-.6-.1 .1-.5-.1zM33.7 11.6l-.2 .6a.61 .61 0 0 1 .8-.3v1.6l-.2 .4h.9l-.2-.4v-1.6a.63 .63 0 0 1 .8 .3l-.2-.6zM35.6 11.6l.3 .4v1.5l-.3 .4h1l-.2-.2v-.8l.5 .2a.76 .76 0 0 0 1.2 .7l-1-1a.58 .58 0 0 0 .6-.5 .58 .58 0 0 0-.5-.6zM36.4 11.9h.1a.45 .45 0 0 1 .5 .1 .45 .45 0 0 1 .1 .5l-.7 .2zM37.9 11.6l.2 .2a2.17 2.17 0 0 0 .3 1.9 .99 .99 0 0 0 1.6-.6v-1.1l.2-.4h-.7l.2 .2a1.92 1.92 0 0 1-.2 1.8 .6 .6 0 0 1-.9-.5v-1.1l.2-.4zM40.4 11.6l.2 .4v1.5l-.2 .4h.7l-.2-.4v-1.4l.8 1.8 .8-1.8v1.4l-.2 .4h.9l-.2-.4v-1.5l.2-.4h-.8l-.6 1.5-.6-1.5zM43.4 11.6l.2 .4v1.5l-.2 .4h1.8l.2-.6a1.04 1.04 0 0 1-1.3 .1v-.6h.5l.4 .2v-.6l-.4 .2h-.5v-.7h.8l.3 .3-.1-.6zM45.5 11.6l.2 .4v1.5l-.2 .4h.7l-.2-.4v-1.3l1.5 1.7v-1.9l.2-.4h-.7l.2 .4v.9l-1.1-1.3zM47.9 11.6l-.1 .6a.61 .61 0 0 1 .8-.3v1.6l-.3 .4h1l-.3-.4 .1-1.6a.63 .63 0 0 1 .7 .3l-.1-.6zM50.2 11.8a.62 .62 0 0 0-.2 .7 .62 .62 0 0 0 .6 .4l.6 .1 .2 .3a.76 .76 0 0 1-.8 .3 .76 .76 0 0 1-.6-.4l.1 .7 .2-.1a1.11 1.11 0 0 0 1.5-.6 1.13 1.13 0 0 0-1.3-.8l-.1-.4a1.04 1.04 0 0 1 1.2 .2l-.1-.6-.2 .1-.5-.1z"/>
<path d="M21.2 6.3v2.6h-1.9l.1 .4 .7 .9a.91 .91 0 0 0 1 .8 .56 .56 0 0 1 .5-.3 .56 .56 0 0 1 .5 .3l.4 .8a1.53 1.53 0 0 0 1.9 1.2 1.54 1.54 0 0 1 1-2.1l.9-.3v-1.4a1.52 1.52 0 0 1-.3-1.6h-1.4l-.2 .8h.5l-.2 .8h-.4l-.2 1v.2l.4 .1-.2 .8a1.93 1.93 0 0 1-1.6-.3l.3-1.8h-.5l.2-.8h.4l.2-.8h-.4v-1.3zM23.6 7.6l-.6 2.9h.7l.6-2.9zM23.8 6.6l-.1 .7h.6l.2-.7z"/>
</g>
<text font-size="3.9" x="19" y="29.3">Typical Characteristics (continued)</text>
<text font-size="3.5" x="166.3" y="17.3">TLV3201, TLV3202</text>
<g font-size="3.2">
<text x="19" y="36">at T</text>
<text x="27" y="36">= 25°C, V</text>
<text x="44.8" y="36">= 5 V, and input overdrive (V</text>
<text x="88.6" y="36">) = 20 mV (unless otherwise noted)</text>
</g>
<g font-size="2.8">
<text x="31.1" y="103.1">Figure 13. Quiescent Current vs Switching Frequency</text>
<text x="123.9" y="103">Figure 14. Short-Circuit Current vs Temperature</text>
<text x="37.4" y="166.7">Figure 15. Output Voltage vs Output Current</text>
<text x="126.3" y="166.7">Figure 16. Output Voltage vs Output Current</text>
<text x="38.8" y="228.7">Figure 17. Propagation Delay Falling Edge</text>
<text x="128" y="228.7">Figure 18. Propagation Delay Rising Edge</text>
<text x="195.3" y="263.6">9</text>
<text x="81.8" y="268.9">Product Folder Links: TLV3201 TLV3202</text>
</g>
<text font-size="2.8" fill="#0000c8" x="144.4" y="263.6">Submit Documentation Feedback</text>
<g font-size="2.5">
<text x="19" y="21.4">www.ti.com</text>
<text x="132.9" y="21.4">SBOS561B –MARCH 2012–REVISED DECEMBER 2016</text>
<text x="19" y="263.6">Copyright © 2012–2016, Texas Instruments Incorporated</text>
</g>
<g font-size="2.4">
<text x="121.3" y="39.8">90</text>
<text x="121.3" y="45.2">80</text>
<text x="162.3" y="42.5">I</text>
<text x="162.3" y="45.4">I</text>
<text x="165.4" y="42.5">, Source: V</text>
<text x="165.4" y="45.4">, Sink: V</text>
<text x="177.5" y="45.4">= 5 V</text>
<text x="180.4" y="42.5">= 5 V</text>
<text x="121.3" y="50.6">70</text>
<text x="162.3" y="51.2">I</text>
<text x="162.3" y="48.3">I</text>
<text x="165.4" y="51.2">, Source: V</text>
<text x="165.4" y="48.3">, Sink: V</text>
<text x="177.5" y="48.3">= 2.7 V</text>
<text x="180.4" y="51.2">= 2.7 V</text>
<text x="121.3" y="56.1">60</text>
<text x="121.3" y="61.5">50</text>
<text x="121.3" y="67">40</text>
<text x="117.1" y="74.6" transform="rotate(-90 117.1 74.6)">Short Circuit Current (mA)</text>
<text x="121.3" y="77.9">20</text>
<text x="121.3" y="72.4">30</text>
<text x="121.3" y="83.3">10</text>
<text x="123.5" y="85.4">−40</text>
<text x="133.2" y="85.4">−15</text>
<text x="143.7" y="85.4">10</text>
<text x="148" y="88.4">Temperature (°C)</text>
<text x="153.4" y="85.4">35</text>
<text x="163.1" y="85.4">60</text>
<text x="172.9" y="85.4">85</text>
<text x="181.9" y="85.4">110</text>
<text x="187.8" y="85.4">125</text>
<text x="31.8" y="107.4">2.8</text>
<text x="120.7" y="107.4">5.9</text>
<text x="31.8" y="110.5">2.4</text>
<text x="33.8" y="113.6">2</text>
<text x="77.4" y="110.3">Sourcing Current</text>
<text x="120.7" y="111.1">4.9</text>
<text x="165.2" y="109.9">Sourcing Current</text>
<text x="31.8" y="119.8">1.2</text>
<text x="31.8" y="116.7">1.6</text>
<text x="120.7" y="119.9">2.5</text>
<text x="120.7" y="115.5">3.7</text>
<text x="31.8" y="122.9">0.8</text>
<text x="46" y="125.8">−40°C</text>
<text x="120.7" y="124.3">1.3</text>
<text x="31.8" y="126">0.4</text>
<text x="33.8" y="129.1">0</text>
<text x="46" y="128.7">25°C</text>
<text x="46" y="131.6">75°C</text>
<text x="83.8" y="129.5">V</text>
<text x="88.6" y="129.5">= 2.7 V</text>
<text x="120.7" y="128.8">0.1</text>
<text x="134.4" y="126.1">−40°C</text>
<text x="134.4" y="129">25°C</text>
<text x="134.4" y="131.9">75°C</text>
<text x="170.5" y="130.7">V</text>
<text x="175.3" y="130.7">= 5.5 V</text>
<text x="30.4" y="135.3">−0.8</text>
<text x="30.4" y="132.2">−0.4</text>
<text x="46" y="134.5">125°C</text>
<text x="119.3" y="137.6">−2.3</text>
<text x="119.3" y="133.2">−1.1</text>
<text x="134.4" y="134.8">125°C</text>
<text x="28.2" y="138.3" transform="rotate(-90 28.2 138.3)">Output Voltage (V)</text>
<text x="30.4" y="141.6">−1.6</text>
<text x="30.4" y="138.5">−1.2</text>
<text x="117.1" y="138.3" transform="rotate(-90 117.1 138.3)">Output Voltage (V)</text>
<text x="119.3" y="142">−3.5</text>
<text x="30.4" y="147.8">−2.4</text>
<text x="32.4" y="144.7">−2</text>
<text x="77.4" y="148.4">Sinking Current</text>
<text x="119.3" y="146.5">−4.7</text>
<text x="165.2" y="147.5">Sinking Current</text>
<text x="30.4" y="150.9">−2.8</text>
<text x="36" y="153">0</text>
<text x="52" y="153">5</text>
<text x="57.8" y="156">Output Current (mA)</text>
<text x="67.4" y="153">10</text>
<text x="83.5" y="153">15</text>
<text x="99.5" y="153">20</text>
<text x="119.3" y="150.9">−5.9</text>
<text x="124.9" y="153">0</text>
<text x="134.9" y="153">10</text>
<text x="145.6" y="153">20</text>
<text x="146.7" y="156">Output Current (mA)</text>
<text x="156.3" y="153">30</text>
<text x="167" y="153">40</text>
<text x="177.7" y="153">50</text>
<text x="188.4" y="153">60</text>
</g>
<g font-size="2.3">
<text x="27.2" y="173.9">120</text>
<text x="27.2" y="170.9">140</text>
<text x="70.6" y="173.5">Output: V</text>
<text x="83.7" y="173.5">= 20 mV</text>
<text x="96.3" y="173.9">2.6</text>
<text x="96.3" y="170.9">3</text>
<text x="116.1" y="173.9">120</text>
<text x="116.1" y="170.9">140</text>
<text x="185.2" y="173.9">2.6</text>
<text x="185.2" y="170.9">3</text>
<text x="27.2" y="176.9">100</text>
<text x="28.5" y="179.9">80</text>
<text x="70.6" y="176.3">Input: V</text>
<text x="70.6" y="179.1">Output: V</text>
<text x="81.9" y="176.3">= 20 mV</text>
<text x="83.7" y="179.1">= 100 mV</text>
<text x="96.3" y="179.9">1.7</text>
<text x="96.3" y="176.9">2.1</text>
<text x="116.1" y="176.9">100</text>
<text x="117.4" y="179.9">80</text>
<text x="185.2" y="179.9">1.7</text>
<text x="185.2" y="176.9">2.1</text>
<text x="28.5" y="185.9">40</text>
<text x="28.5" y="182.9">60</text>
<text x="70.6" y="181.9">Input: V</text>
<text x="81.9" y="181.9">= 100 mV</text>
<text x="96.3" y="185.9">0.9</text>
<text x="96.3" y="182.9">1.3</text>
<text x="117.4" y="185.9">40</text>
<text x="117.4" y="182.9">60</text>
<text x="185.2" y="185.9">0.9</text>
<text x="185.2" y="182.9">1.3</text>
<text x="28.5" y="189">20</text>
<text x="29.8" y="192">0</text>
<text x="96.3" y="192">0</text>
<text x="96.3" y="189">0.4</text>
<text x="117.4" y="189">20</text>
<text x="118.7" y="192">0</text>
<text x="185.2" y="192">0</text>
<text x="185.2" y="189">0.4</text>
<text x="27.1" y="195">−20</text>
<text x="96.3" y="195">−0.4</text>
<text x="116" y="195">−20</text>
<text x="185.2" y="195">−0.4</text>
<text x="24.3" y="200.9" transform="rotate(-90 24.3 200.9)">Input Voltage (mV)</text>
<text x="27.1" y="201">−60</text>
<text x="27.1" y="198">−40</text>
<text x="96.3" y="201">−1.3</text>
<text x="96.3" y="198">−0.9</text>
<text x="104.8" y="200.9" transform="rotate(-90 104.8 200.9)">Output Voltage (V)</text>
<text x="113.2" y="200.9" transform="rotate(-90 113.2 200.9)">Input Voltage (mV)</text>
<text x="116" y="201">−60</text>
<text x="116" y="198">−40</text>
<text x="159.5" y="201.6">Output: V</text>
<text x="172.6" y="201.6">= 20 mV</text>
<text x="185.2" y="201">−1.3</text>
<text x="185.2" y="198">−0.9</text>
<text x="193.7" y="200.9" transform="rotate(-90 193.7 200.9)">Output Voltage (V)</text>
<text x="25.8" y="207.1">−100</text>
<text x="27.1" y="204">−80</text>
<text x="96.3" y="207.1">−2.1</text>
<text x="96.3" y="204">−1.7</text>
<text x="114.7" y="207.1">−100</text>
<text x="116" y="204">−80</text>
<text x="159.5" y="204.4">Input: V</text>
<text x="159.5" y="207.2">Output: V</text>
<text x="170.8" y="204.4">= 20 mV</text>
<text x="172.6" y="207.2">= 100 mV</text>
<text x="185.2" y="207.1">−2.1</text>
<text x="185.2" y="204">−1.7</text>
<text x="25.8" y="213.1">−140</text>
<text x="25.8" y="210.1">−120</text>
<text x="31.2" y="215.2">20</text>
<text x="37.5" y="215.2">40</text>
<text x="43.7" y="215.2">60</text>
<text x="49.9" y="215.2">80</text>
<text x="55.5" y="215.2">100</text>
<text x="61.8" y="215.2">120</text>
<text x="68" y="215.2">140</text>
<text x="74.2" y="215.2">160</text>
<text x="80.5" y="215.2">180</text>
<text x="86.7" y="215.2">200</text>
<text x="92.9" y="215.2">220</text>
<text x="96.3" y="213.1">−3</text>
<text x="96.3" y="210.1">−2.6</text>
<text x="114.7" y="213.1">−140</text>
<text x="114.7" y="210.1">−120</text>
<text x="120.1" y="215.2">20</text>
<text x="125.8" y="215.2">40</text>
<text x="131.5" y="215.2">60</text>
<text x="137.1" y="215.2">80</text>
<text x="142.2" y="215.2">100</text>
<text x="147.8" y="215.2">120</text>
<text x="153.5" y="215.2">140</text>
<text x="159.2" y="215.2">160</text>
<text x="159.5" y="210">Input: V</text>
<text x="164.8" y="215.2">180</text>
<text x="170.5" y="215.2">200</text>
<text x="170.8" y="210">= 100 mV</text>
<text x="176.2" y="215.2">220</text>
<text x="181.8" y="215.2">240</text>
<text x="185.2" y="213.1">−3</text>
<text x="185.2" y="210.1">−2.6</text>
<text x="58.8" y="218">Time (ns)</text>
<text x="147.7" y="218">Time (ns)</text>
</g>
<g font-size="2.1">
<text x="24.6" y="36.6">A</text>
<text x="40.8" y="36.6">CC</text>
<text x="85.5" y="36.6">OD</text>
</g>
<g font-size="1.7">
<text x="163" y="42.9">SC</text>
<text x="163" y="45.8">SC</text>
<text x="174.3" y="45.8">CC</text>
<text x="177.3" y="42.9">CC</text>
<text x="163" y="51.6">SC</text>
<text x="163" y="48.7">SC</text>
<text x="174.3" y="48.7">CC</text>
<text x="177.3" y="51.6">CC</text>
<text x="85.4" y="129.9">CC</text>
<text x="172.2" y="131.1">CC</text>
<text x="80.6" y="173.9">OD</text>
<text x="78.7" y="176.7">OD</text>
<text x="80.6" y="179.5">OD</text>
<text x="78.7" y="182.3">OD</text>
<text x="169.5" y="202">OD</text>
<text x="167.6" y="204.8">OD</text>
<text x="169.5" y="207.7">OD</text>
<text x="167.6" y="210.5">OD</text>
</g>
<g font-size="1.4">
<text x="189.5" y="89.3">G014</text>
<text x="100.6" y="156.9">G015</text>
<text x="189.5" y="156.9">G017</text>
</g>
<g font-size="1.3">
<text x="104.3" y="219">G000</text>
<text x="193.2" y="219">G019</text>
</g>
</svg>
